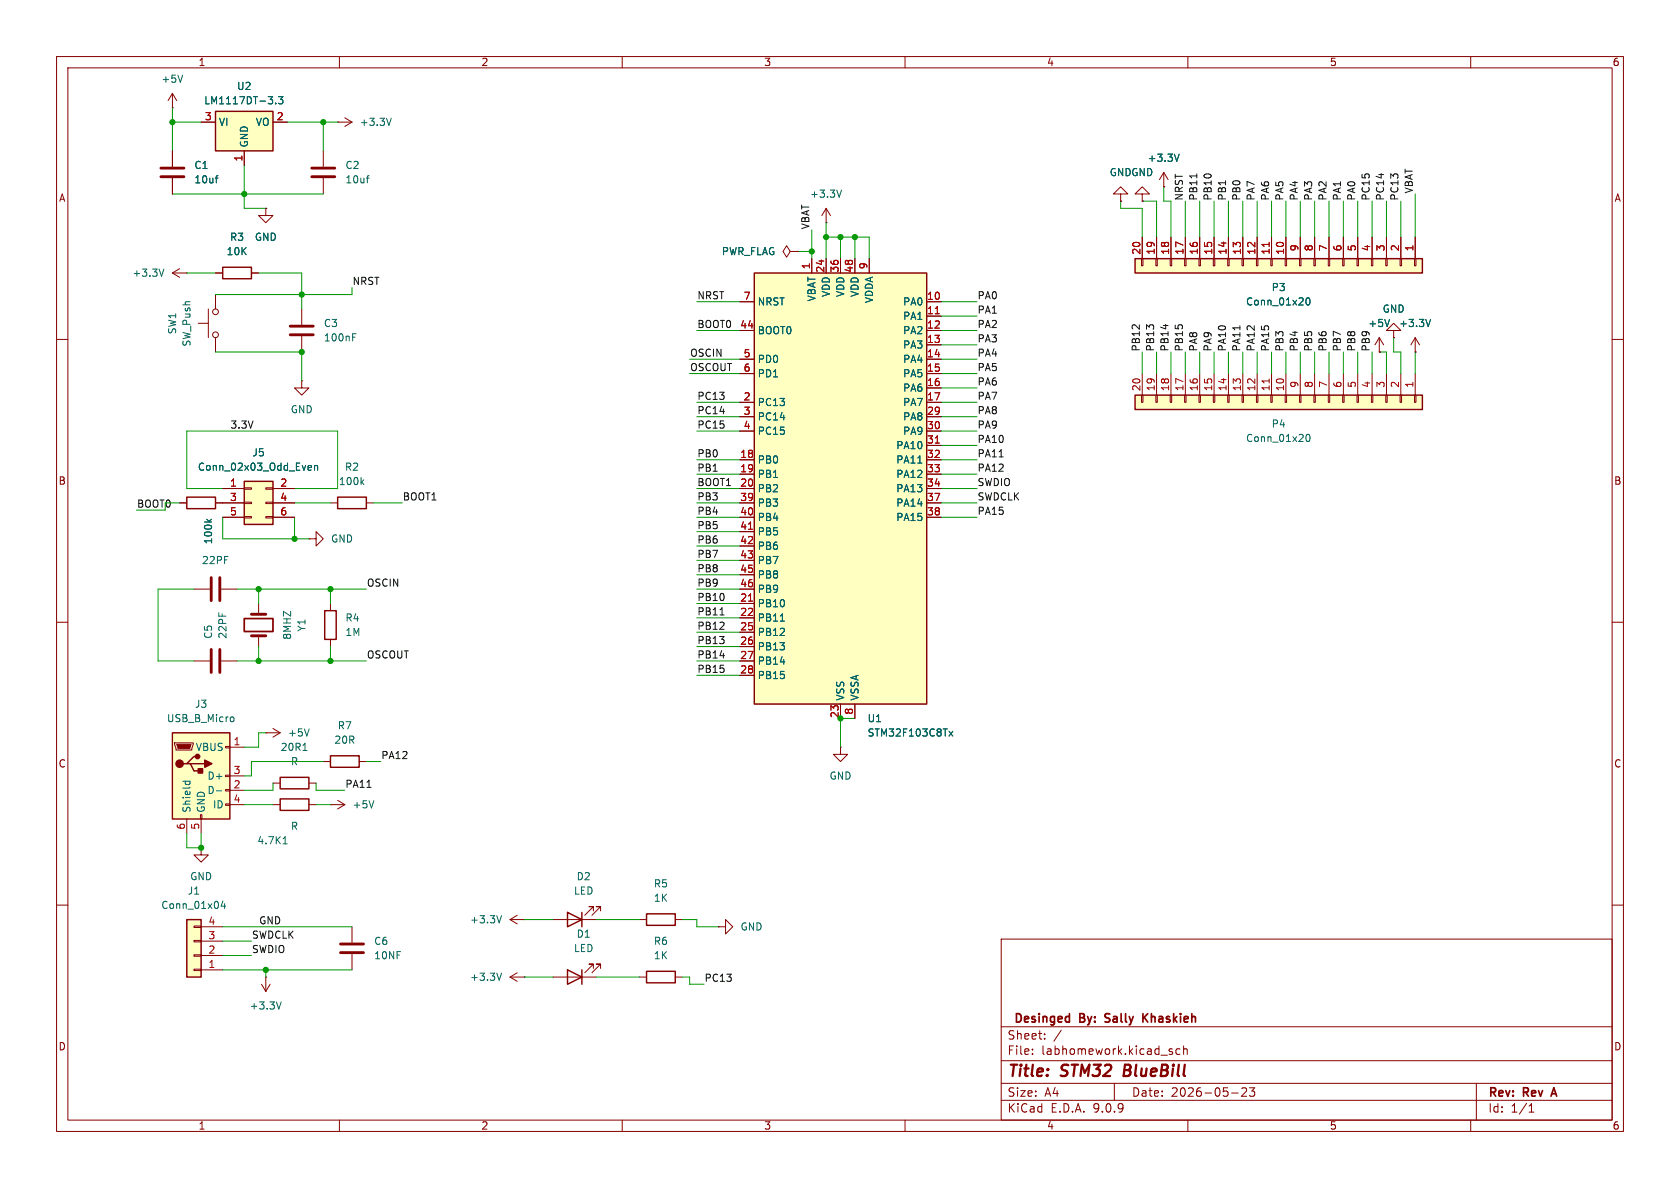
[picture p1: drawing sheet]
<svg xmlns="http://www.w3.org/2000/svg" width="297mm" height="210mm" viewBox="0 0 297 210" stroke-linecap="round" stroke-linejoin="round" font-family="sans-serif">
<g fill="none" stroke="#840000" stroke-width=".18">
<path d="M10 10h277v190h-277zM12 12h273v186h-273zM30.5 19.1h.1M30.5 16.5l-.8 1.3M30.5 16.5l.7 1.3M30.5 16.5v2.6M60 10v2M110 10v2M160 10v2M210 10v2M260 10v2M10 60h2"/>
<path d="M285 60h2M10 110h2M285 110h2M10 160h2M97.8 172.7h7.6M104.9 171.2v-.8h-.8h.8l-1.5 1.6M106.2 171.2v-.8h-.8h.8l-1.6 1.6M113 162.6h1.3M119.4 162.6h1.2M177 166h108v32h-108zM285 160h2M60 198v2"/>
<path d="M110 198v2M160 198v2M177 194.5h108M177 191.5h108M177 187.5h108M177 181.5h108M182.5 186.3v.1M182.5 185.5v.1M184.7 183.6v.1M184.7 182.8v.1M187.6 182.1l-1.3 2M197 191.5v3"/>
<path d="M206.9 185.9l.3 .1 .1 .2-.2 .2h-.3M206.9 185.4l.3 .1M208.6 185.5l-.4-.1-.3 .3v.4l.1 .2h.6M209.2 185.5l.3-.1 .3 .1 .1 .9M209.2 184.9v1.5M210 198v2M217.7 193.2h1.2M219.5 192.4l.6-.1 .2 .1 .1 .3-.9 1.1h.9M220.9 192.3h.9l-.5 .6 .4 .1v.7l-.2 .1h-.4l-.2-.1M260 198v2M261 191.5v6.5M270.3 196.6h.9"/>
<path d="M270.3 195.5l.4-.4v1.5"/>
</g>
<path d="M190.9 179.9h.5M191.4 179.2h-.5v1.5h.6M195.4 179.8l.7 .2M196.2 179.3l-.6-.1-.2 .1M202.3 179.8l.6 .9M202.9 179.2l-.8 .8M195.3 180.6h.8M274.3 193.4h.8M274.7 192.3l-.5 1.5" fill="none" stroke="#840000" stroke-width=".3"/>
<path d="M198.9 188.2l-.3 2h.8" fill="none" stroke="#840000" stroke-width=".4"/>
<path d="M32.3 13.3l-.4 1.2" fill="none" stroke="#006464" stroke-width=".18"/>
<path d="M100.3 171.5l2.6 1.2-2.6 1.3zM102.9 171.5v2.5M114.3 161.5h5.1v2.1h-5.1z" fill="none" stroke="#840000" stroke-width=".25"/>
<path d="M38.1 19.7h10.2v7h-10.2z" fill="#ffffc2"/>
<path d="M38.1 19.7h10.2v7h-10.2z" fill="none" stroke="#840000" stroke-width=".25"/>
<path d="M35.6 21.6h2.5M43.2 26.7v2.5M48.3 21.6h2.5" fill="none" stroke="#840000" stroke-width=".18"/>
<path d="M48.7 18.2v.2M49.2 17.1h.8l-.4 .5 .4 .1v.5l-.2 .2-.6-.2" fill="none" stroke="#006464" stroke-width=".18"/>
<path d="M30.5 129.5h10.1v15.3h-10.1z" fill="#ffffc2"/>
<path d="M30.5 129.5h10.1v15.3h-10.1zM33 135h.7l.6 1.3h1.3M33.7 135h2.5M34.9 133.7h-.6l-1.3 1.3h-.6" fill="none" stroke="#840000" stroke-width=".25"/>
<g fill="none" stroke="#840000" stroke-width=".18">
<path d="M45.7 106.7v1.9M45.7 112.4v1.9M30.9 131.3h3.3v.3l-.3 1h-2.8zM39.9 132h.7v.2h-.7zM39.9 137h.7v.3h-.7zM39.9 139.6h.7v.2h-.7zM40.6 132.1h2.6M40.6 137.2h2.6M40.6 139.7h2.6M33 144.8v2.5M35.4 144h.3v.8h-.3zM35.6 144.8v2.5"/>
<path d="M39.9 142.1h.7v.3h-.7zM40.6 142.2h2.6"/>
</g>
<path d="M31.2 131.6h2.6l-.3 .7h-2z" fill="#840000" stroke="#840000" stroke-width=".18"/>
<g fill="#840000" stroke="#840000" stroke-width=".25">
<path d="M35.1 135.9h.7v.8h-.7z"/>
<path d="M36.2 134.4l1.3 .6-1.3 .6z"/>
<circle cx="31.7" cy="135" r=".63"/>
<circle cx="34.9" cy="133.7" r=".38"/>
</g>
<path d="M32.3 138.1h1.3M32.8 138.1v.4M33.5 138.1l.1 .4M38.3 139.8h.9M40.9 126.7l.3 .1 .2 .2-.1 .5-.4 .1" fill="none" stroke="#006464" stroke-width=".18"/>
<path d="M44.4 112.4h2.6M44.4 108.6h2.6" fill="none" stroke="#840000" stroke-width=".51"/>
<path d="M43.2 109.3h5.1v2.3h-5.1z" fill="none" stroke="#840000" stroke-width=".3"/>
<path d="M133.3 48.3h30.5v76.2h-30.5z" fill="#ffffc2"/>
<path d="M133.3 48.3h30.5v76.2h-30.5zM33 87.9h5.1v2h-5.1zM59.7 87.9h5.1v2h-5.1zM49.5 137.4h5.1v2h-5.1zM49.5 141.2h5.1v2.1h-5.1zM100.3 161.3l2.6 1.3-2.6 1.2zM102.9 161.3v2.5" fill="none" stroke="#840000" stroke-width=".25"/>
<g fill="none" stroke="#840000" stroke-width=".18">
<path d="M30.5 26.7v2.8M30.5 31.5v2.8M57.1 26.7v2.8M57.1 31.5v2.8M59.7 21.6h.1M59.7 21.6h2.5M61 20.8l1.2 .8M62.2 21.6l-1.2 .8M201.9 34.3h1.3l-1.3-1.3-1.2 1.3h1.2v1.3M201.9 35.6h.1M53.3 54.6v2.8M53.3 59.4v2.8"/>
<path d="M130.8 53.3h2.5M130.8 58.4h2.5M139.7 44.5l-.6-1.1-.7 1.1 .7 1 .6-1h1.3M141 44.5h.1M143.5 45.7v2.6M146 45.7v2.6M148.6 45.7v2.6M151.1 45.7v2.6M153.7 45.7v2.6M163.8 53.3h2.6M163.8 58.4h2.6M163.8 55.9h2.6"/>
<path d="M53.3 67.3v1.3h1.3l-1.3 1.3-1.2-1.3h1.2M53.3 67.3h.1M130.8 63.5h2.5M130.8 66h2.5M130.8 71.1h2.5M130.8 73.7h2.5M130.8 76.2h2.5M163.8 63.5h2.6M163.8 66h2.6M163.8 71.1h2.6M163.8 73.7h2.6M163.8 76.2h2.6"/>
<path d="M163.8 61h2.6M163.8 68.6h2.6M163.8 78.7h2.6M31.7 88.9h1.3M38.1 88.9h1.3M58.4 88.9h1.3M64.8 88.9h1.2M130.8 81.3h2.5M130.8 83.8h2.5M130.8 86.4h2.5M130.8 88.9h2.5M130.8 91.4h2.5"/>
<path d="M130.8 94h2.5M130.8 96.5h2.5M130.8 99.1h2.5M163.8 81.3h2.6M163.8 83.8h2.6M163.8 86.4h2.6M163.8 88.9h2.6M163.8 91.4h2.6M130.8 101.6h2.5M130.8 104.1h2.5M130.8 106.7h2.5M130.8 109.2h2.5"/>
<path d="M130.8 111.8h2.5M130.8 114.3h2.5M130.8 116.8h2.5M130.8 119.4h2.5M47 129.5h.1M47 129.5h2.5M48.3 128.8l1.2 .7M48.3 138.4h1.2M49.5 129.5l-1.2 .8M54.6 138.4h1.3M148.6 132.1v1.3h1.3l-1.3 1.2-1.3-1.2h1.3M148.6 132.1h.1"/>
<path d="M148.6 124.5v2.5M151.1 124.5v2.5M35.6 149.9v1.2h1.2l-1.2 1.3-1.3-1.3h1.3M35.6 149.9h.1M48.3 142.2h1.2M54.6 142.2h1.3M58.4 142.2h.1M58.4 142.2h2.6M59.7 141.5l1.3 .7M61 142.2l-1.3 .8M46.2 174l.8 1.3M47 172.7h.1"/>
<path d="M47 172.7v2.6M47.8 174l-.8 1.3M62.2 163.8v2.8M62.2 168.7v2.8M90.2 172.7l1.2 .8M90.2 172.7h2.5M91.4 172l-1.2 .7M92.7 172.7h.1M97.8 162.6h7.6M104.9 161v-.7h-.8h.8l-1.5 1.5M106.2 161v-.7h-.8h.8l-1.6 1.5M127 163.8h1.3v-1.2l1.2 1.2-1.2 1.3v-1.3"/>
<path d="M127 163.8h.1"/>
</g>
<path d="M165.3 55.5h.8M165.3 78.3h.8M132.3 93.6h.7M132.3 106.3h.7" fill="none" stroke="#a90000" stroke-width=".18"/>
<g fill="none" stroke="#006464" stroke-width=".18">
<path d="M38.1 31.5h.4M38.5 31.1h-.2M64.8 31.5h.4M65.2 31.1h-.2M69.2 20.9l-.4 1.3M62.3 59.6h.5M62.3 59h.6M36.6 91.8l.4 .5M37.4 91.8l-.5 .4M64 85.2l.3 .5M64.3 84.8l-.5 .5M162.3 81.9h.7"/>
<path d="M137.9 109.8h.8M53.6 132.7h.7M54.7 128.8l-.5 1.3M167.8 129.3l.6 .8M168.4 129.3l-.6 .8M50 149.2h.8M50.3 148.1l.1-.2v1.3M66.1 141.5l-.4 1.3M49.7 177.1l-.4 1.3M88.7 172l-.5 1.3"/>
</g>
<path d="M28.4 29.7h4.1M28.4 31.2h4.1M55.1 29.7h4.1M55.1 31.2h4.1M51.3 57.7h4.1M51.3 59.2h4.1M60.2 166.9h4.1M60.2 168.4h4.1" fill="none" stroke="#840000" stroke-width=".51"/>
<path d="M33 162.6h2.6v10.1h-2.6z" fill="#ffffc2"/>
<path d="M58.4 133.6h5.1v2h-5.1zM33 162.6h2.6v10.1h-2.6z" fill="none" stroke="#840000" stroke-width=".25"/>
<g fill="none" stroke="#840000" stroke-width=".18">
<path d="M47 36.8v1.3h1.3l-1.3 1.3-1.3-1.3h1.3M47 36.8h.1M34.3 116.8h2.8M34.3 104.1h2.8M39.1 116.8h2.8M39.1 104.1h2.8M57.1 134.6h1.3M63.5 134.6h1.3M34.3 171.3h1.3v.3h-1.3zM34.3 168.8h1.3v.2h-1.3zM34.3 166.2h1.3v.3h-1.3zM34.3 163.7h1.3v.3h-1.3z"/>
<path d="M35.6 171.5h3.8M35.6 168.9h3.8M35.6 166.4h3.8M35.6 163.8h3.8"/>
</g>
<path d="M39.4 159.3l-.3 .9h.8M39.7 159.8v.8" fill="none" stroke="#006464" stroke-width=".18"/>
<path d="M37.3 102.1v4.1M37.3 114.8v4.1M38.9 102.1v4.1M38.9 114.8v4.1" fill="none" stroke="#840000" stroke-width=".51"/>
<path d="M43.2 85.1h5.1v7.6h-5.1z" fill="#ffffc2"/>
<path d="M39.4 47.2h5v2.1h-5zM43.2 85.1h5.1v7.6h-5.1zM57.4 108h2v5h-2zM114.3 171.7h5.1v2h-5.1z" fill="none" stroke="#840000" stroke-width=".25"/>
<g fill="none" stroke="#840000" stroke-width=".18">
<path d="M146 39.4h.1M146 36.8l-.7 1.3M146 36.8l.8 1.3M146 36.8v2.6M30.5 48.3h2.5M30.5 48.3l1.2 .7M31.7 47.5l-1.2 .8M33 48.3h.1M35.1 57.2h1.7M36.8 54.6v5.1M38.1 52.1v2.5M38.1 59.7v2.5"/>
<path d="M38.1 48.3h1.3M44.4 48.3h1.3M39.4 86.4h3.8M39.4 88.9h3.8M39.4 91.4h3.8M43.2 86.2h1.2v.3h-1.2zM43.2 88.8h1.2v.2h-1.2zM43.2 91.3h1.2v.3h-1.2zM47 86.2h1.3v.3h-1.3zM47 88.8h1.3v.2h-1.3zM47 91.3h1.3v.3h-1.3zM48.3 86.4h3.8"/>
<path d="M48.3 88.9h3.8M48.3 91.4h3.8M54.6 95.3h1.3v-1.3l1.2 1.3-1.2 1.2v-1.2M54.6 95.3h.1M58.4 106.7v1.3M58.4 113v1.3M90.2 162.6l1.2 .7M90.2 162.6h2.5M91.4 161.8l-1.2 .8M92.7 162.6h.1M113 172.7h1.3M119.4 172.7h1.2"/>
<circle cx="38.1" cy="59.2" r=".51"/>
<circle cx="38.1" cy="55.1" r=".51"/>
</g>
<path d="M148.8 33.6l-.5 1.3M29 47.6l-.4 1.2M54.6 82.3h.4l.1 .3-.6 .1M55 83.1h-.4M55.6 82.4l.2-.1h.3l.1 .8M55.6 82.3v.8M88.7 161.9l-.5 1.2" fill="none" stroke="#006464" stroke-width=".18"/>
<path d="M200.7 45.7h50.8v2.6h-50.8z" fill="#ffffc2"/>
<path d="M200.7 45.7h50.8v2.6h-50.8z" fill="none" stroke="#840000" stroke-width=".25"/>
<g fill="none" stroke="#840000" stroke-width=".18">
<path d="M198.1 34.3h1.3l-1.3-1.3-1.3 1.3h1.3v1.3M198.1 35.6h.1M205.7 33h.1M205.7 30.5l-.7 1.3M205.7 30.5l.8 1.3M205.7 30.5v2.5M201.8 45.7h.3v1.3h-.3zM201.9 41.9v3.8M204.3 45.7h.3v1.3h-.3zM204.5 41.9v3.8M206.9 45.7h.2v1.3h-.2zM207 41.9v3.8"/>
<path d="M209.4 45.7h.3v1.3h-.3zM209.5 41.9v3.8M212 45.7h.2v1.3h-.2zM212.1 41.9v3.8M214.5 45.7h.3v1.3h-.3zM214.6 41.9v3.8M217 45.7h.3v1.3h-.3zM217.2 41.9v3.8M219.6 45.7h.2v1.3h-.2zM219.7 41.9v3.8M222.1 45.7h.3v1.3h-.3zM222.2 41.9v3.8"/>
<path d="M224.7 45.7h.2v1.3h-.2zM224.8 41.9v3.8M227.2 45.7h.3v1.3h-.3zM227.3 41.9v3.8M229.7 45.7h.3v1.3h-.3zM229.9 41.9v3.8M232.3 45.7h.2v1.3h-.2zM232.4 41.9v3.8M234.8 45.7h.3v1.3h-.3zM234.9 41.9v3.8M237.4 45.7h.2v1.3h-.2zM237.5 41.9v3.8"/>
<path d="M239.9 45.7h.3v1.3h-.3zM240 41.9v3.8M242.4 45.7h.3v1.3h-.3zM242.6 41.9v3.8M243.8 59.7l-.7 1.3M243.8 59.7l.8 1.3M243.8 59.7v2.5M245 45.7h.2v1.3h-.2zM245.1 41.9v3.8M246.4 58.4h1.2l-1.2-1.2-1.3 1.2h1.3v1.3M246.4 59.7h.1M247.5 45.7h.3v1.3h-.3z"/>
<path d="M247.6 41.9v3.8M250.1 45.7h.2v1.3h-.2zM250.2 41.9v3.8M250.2 59.7v2.5M250.2 59.7l-.8 1.3M250.2 59.7l.8 1.3M243.8 62.2h.1M250.2 62.2h.1"/>
</g>
<path d="M224.4 42.8v.8" fill="none" stroke="#a90000" stroke-width=".18"/>
<path d="M208.5 27.2l-.5 1.3M231 52.8l.2-.2a.68 .68 0 0 1 .4 .7 .68 .68 0 0 1-.4 .6l-.2-.1-.1-.4zM245.7 56.5l-.5 1.2M252.9 56.5l-.4 1.2" fill="none" stroke="#006464" stroke-width=".18"/>
<path d="M200.7 69.9h50.8v2.5h-50.8z" fill="#ffffc2"/>
<path d="M200.7 69.9h50.8v2.5h-50.8z" fill="none" stroke="#840000" stroke-width=".25"/>
<g fill="none" stroke="#840000" stroke-width=".18">
<path d="M30.5 26.7v2.8M30.5 31.5v2.8M35.6 21.6h2.5M43.2 26.7v2.5M47 36.8h.1M48.3 21.6h2.5M198.1 35.6h.1M201.9 35.6h.1M205.7 33h.1M38.1 48.3h1.3M44.4 48.3h1.3M130.8 53.3h2.5"/>
<path d="M130.8 58.4h2.5M141 44.5h.1M143.5 45.7v2.6M146 45.7v2.6M148.6 45.7v2.6M151.1 45.7v2.6M153.7 45.7v2.6M163.8 53.3h2.6M163.8 58.4h2.6M163.8 55.9h2.6M201.9 41.9v3.8M204.5 41.9v3.8"/>
<path d="M207 41.9v3.8M209.5 41.9v3.8M212.1 41.9v3.8M214.6 41.9v3.8M217.2 41.9v3.8M219.7 41.9v3.8M222.2 41.9v3.8M224.8 41.9v3.8M227.3 41.9v3.8M229.9 41.9v3.8M232.4 41.9v3.8M234.9 41.9v3.8"/>
<path d="M237.5 41.9v3.8M240 41.9v3.8M242.6 41.9v3.8M245.1 41.9v3.8M246.4 59.7h.1M247.6 41.9v3.8M250.2 41.9v3.8M130.8 63.5h2.5M130.8 66h2.5M130.8 71.1h2.5M130.8 73.7h2.5M130.8 76.2h2.5"/>
<path d="M163.8 63.5h2.6M163.8 66h2.6M163.8 71.1h2.6M163.8 73.7h2.6M163.8 76.2h2.6M163.8 61h2.6M163.8 68.6h2.6M163.8 78.7h2.6M201.8 69.9h.3v1.2h-.3zM201.9 66v3.9M204.3 69.9h.3v1.2h-.3zM204.5 66v3.9"/>
<path d="M206.9 69.9h.2v1.2h-.2zM207 66v3.9M209.4 69.9h.3v1.2h-.3zM209.5 66v3.9M212 69.9h.2v1.2h-.2zM212.1 66v3.9M214.5 69.9h.3v1.2h-.3zM214.6 66v3.9M217 69.9h.3v1.2h-.3zM217.2 66v3.9M219.6 69.9h.2v1.2h-.2zM219.7 66v3.9"/>
<path d="M222.1 69.9h.3v1.2h-.3zM222.2 66v3.9M224.7 69.9h.2v1.2h-.2zM224.8 66v3.9M227.2 69.9h.3v1.2h-.3zM227.3 66v3.9M229.7 69.9h.3v1.2h-.3zM229.9 66v3.9M232.3 69.9h.2v1.2h-.2zM232.4 66v3.9M234.8 69.9h.3v1.2h-.3zM234.9 66v3.9"/>
<path d="M237.4 69.9h.2v1.2h-.2zM237.5 66v3.9M239.9 69.9h.3v1.2h-.3zM240 66v3.9M242.4 69.9h.3v1.2h-.3zM242.6 66v3.9M243.8 62.2h.1M245 69.9h.2v1.2h-.2zM245.1 66v3.9M247.5 69.9h.3v1.2h-.3zM247.6 66v3.9M250.1 69.9h.2v1.2h-.2z"/>
<path d="M250.2 62.2h.1M250.2 66v3.9M31.7 88.9h1.3M38.1 88.9h5.1M39.4 86.4h3.8M39.4 91.4h3.8M48.3 86.4h3.8M48.3 88.9h3.8M48.3 91.4h3.8M130.8 81.3h2.5M130.8 83.8h2.5M130.8 86.4h2.5"/>
<path d="M130.8 88.9h2.5M130.8 91.4h2.5M130.8 94h2.5M130.8 96.5h2.5M130.8 99.1h2.5M163.8 81.3h2.6M163.8 83.8h2.6M163.8 86.4h2.6M163.8 88.9h2.6M163.8 91.4h2.6M130.8 101.6h2.5M130.8 104.1h2.5"/>
<path d="M130.8 106.7h2.5M130.8 109.2h2.5M130.8 111.8h2.5M130.8 114.3h2.5M130.8 116.8h2.5M130.8 119.4h2.5M148.6 124.5v2.5M151.1 124.5v2.5"/>
</g>
<path d="M165.3 55.5h.8M224.4 42.8v.8M165.3 78.3h.8M224.4 67v.7M132.3 93.6h.7M132.3 106.3h.7" fill="none" stroke="#a90000" stroke-width=".18"/>
<g fill="none" stroke="#006464" stroke-width=".18">
<path d="M48.7 18.2v.2M49.2 17.1h.8l-.4 .5 .4 .1v.5l-.2 .2-.6-.2M38.1 31.5h.4M38.5 31.1h-.2M208.5 27.2l-.5 1.3M231 52.8l.2-.2a.68 .68 0 0 1 .4 .7 .68 .68 0 0 1-.4 .6l-.2-.1-.1-.4zM245.7 56.5l-.5 1.2M252.9 56.5l-.4 1.2M231 76.9l.2-.1a.68 .68 0 0 1 .4 .6 .68 .68 0 0 1-.4 .6l-.2-.1-.1-.3zM36.6 91.8l.4 .5M37.4 91.8l-.5 .4M54.6 82.3h.4l.1 .3-.6 .1"/>
<path d="M55 83.1h-.4M55.6 82.4l.2-.1h.3l.1 .8M55.6 82.3v.8M162.3 81.9h.7M137.9 109.8h.8M167.8 129.3l.6 .8M168.4 129.3l-.6 .8"/>
</g>
<path d="M211.6 30.7v.8M219.2 57.6v.7M176.6 80.8h.8M127.3 108.7h.7M64.9 139.2h.7" fill="none" stroke="#0f0f0f" stroke-width=".18"/>
<g fill="none" stroke="#009600" stroke-width=".18">
<path d="M30.5 19.1v7.6M30.5 34.3h26.6M30.5 21.6h5.1M43.2 29.2v7.6h3.8M50.8 21.6h8.9M57.1 21.6v5.1M146 39.4v6.3M198.1 35.6v1.2h3.8v5.1M201.9 35.6h2.6v6.3M205.7 33v2.6h1.3v6.3M209.5 35.6v6.3M212.1 35.6v6.3"/>
<path d="M214.6 35.6v6.3M217.2 35.6v6.3M219.7 35.6v6.3M222.2 35.6v6.3M224.8 35.6v6.3M227.3 35.6v6.3M229.9 35.6v6.3M232.4 35.6v6.3M234.9 35.6v6.3M237.5 35.6v6.3M240 35.6v6.3M242.6 35.6v6.3"/>
<path d="M245.1 35.6v6.3M247.6 35.6v6.3M250.2 34.3v7.6M33 48.3h5.1M45.7 48.3h7.6v6.3M62.2 50.8v1.3h-24.1M123.2 58.4h7.6M123.2 53.3h7.6M141 44.5h2.5M143.5 40.6v5.1M146 41.9h7.7v3.8M148.6 41.9v3.8"/>
<path d="M151.1 41.9v3.8M166.4 58.4h6.3M166.4 53.3h6.3M166.4 55.9h6.3M246.4 59.7v2.5h1.2v3.8M38.1 62.2h15.2v5.1M121.9 63.5h8.9M121.9 66h8.9M123.2 71.1h7.6M123.2 73.7h7.6M123.2 76.2h7.6M166.4 71.1h6.3"/>
<path d="M166.4 73.7h6.3M166.4 63.5h6.3M166.4 66h6.3M166.4 76.2h6.3M166.4 68.6h6.3M166.4 61h6.3M166.4 78.7h6.3M201.9 62.2v3.8M204.5 62.2v3.8M207 62.2v3.8M209.5 62.2v3.8M212.1 62.2v3.8"/>
<path d="M214.6 62.2v3.8M217.2 62.2v3.8M219.7 62.2v3.8M222.2 62.2v3.8M224.8 62.2v3.8M227.3 62.2v3.8M229.9 62.2v3.8M232.4 62.2v3.8M234.9 62.2v3.8M237.5 62.2v3.8M240 62.2v3.8M242.6 62.2v3.8"/>
<path d="M243.8 62.2h1.3v3.8M250.2 62.2v3.8M24.1 90.2h5.1M29.2 88.9h2.5M39.4 86.4h-6.4v-10.2h26.7v10.2h-7.6M39.4 91.4v3.9h15.2M52.1 88.9h6.3M52.1 91.4v3.9M66 88.9h5.1M123.2 86.4h7.6M123.2 88.9h7.6M123.2 94h7.6"/>
<path d="M123.2 91.4h7.6M123.2 96.5h7.6M123.2 99.1h7.6M123.2 81.3h7.6M123.2 83.8h7.6M166.4 86.4h6.3M166.4 88.9h6.3M166.4 91.4h6.3M166.4 81.3h6.3M166.4 83.8h6.3M34.3 104.1h-6.4v12.7h6.4M41.9 104.1h22.9"/>
<path d="M41.9 116.8h22.9M45.7 104.1v2.6M45.7 114.3v2.5M58.4 104.1v2.6M58.4 114.3v2.5M123.2 111.8h7.6M123.2 104.1h7.6M123.2 114.3h7.6M123.2 116.8h7.6M123.2 119.4h7.6M123.2 106.7h7.6M123.2 109.2h7.6"/>
<path d="M123.2 101.6h7.6M47 129.5h-1.3v2.6h-2.5M48.3 138.4v1.3h-5.1M55.9 138.4v1.3h5.1M57.1 134.6h-12.7v2.6h-1.2M64.8 134.6h2.5M151.1 127h-2.5v5.1M33 147.3v2.6h2.6v-2.6M43.2 142.2h5.1M55.9 142.2h2.5M39.4 171.5h22.8M39.4 163.8h22.8"/>
<path d="M39.4 168.9h5M39.4 166.4h5M47 171.5v1.2M92.7 172.7h5.1M92.7 162.6h5.1M105.4 172.7h7.6M105.4 162.6h7.6M120.6 162.6h2.6v1.2h3.8M120.6 172.7h1.3v1.3h2.6"/>
</g>
<g fill="#009600" stroke="#009600" stroke-width=".18">
<circle cx="148.6" cy="127" r=".46"/>
<circle cx="43.2" cy="34.3" r=".46"/>
<circle cx="30.5" cy="21.6" r=".46"/>
<circle cx="57.1" cy="21.6" r=".46"/>
<circle cx="53.3" cy="52.1" r=".46"/>
<circle cx="53.3" cy="62.2" r=".46"/>
<circle cx="45.7" cy="104.1" r=".46"/>
<circle cx="45.7" cy="116.8" r=".46"/>
<circle cx="58.4" cy="104.1" r=".46"/>
<circle cx="58.4" cy="116.8" r=".46"/>
<circle cx="52.1" cy="95.3" r=".46"/>
<circle cx="47" cy="171.5" r=".46"/>
<circle cx="35.6" cy="149.9" r=".46"/>
<circle cx="143.5" cy="44.5" r=".46"/>
<circle cx="151.1" cy="41.9" r=".46"/>
<circle cx="146" cy="41.9" r=".46"/>
<circle cx="148.6" cy="41.9" r=".46"/>
</g>
<g font-size="2.8" fill="#840000">
<text x="178" y="190.9">Title:</text>
<text x="187.7" y="190.9">STM32</text>
<text x="199.5" y="190.9">BlueBill</text>
</g>
<g font-size="2.1" fill="#840000">
<text x="178" y="184">Sheet:</text>
<text x="179.7" y="181.2">Desinged</text>
<text x="191.6" y="181.2">By:</text>
<text x="196.7" y="181.2">Sally</text>
<text x="203.9" y="181.2">Khaskieh</text>
<text x="178" y="186.7">File:</text>
<text x="184.1" y="186.7">labhomework.kicad_sch</text>
<text x="178" y="196.9">KiCad</text>
<text x="178" y="194.1">Size:</text>
<text x="184.7" y="194.1">A4</text>
<text x="185.7" y="196.9">E.D.A.</text>
<text x="193.3" y="196.9">9.0.9</text>
<text x="200" y="194.1">Date:</text>
<text x="207" y="194.1">2026-05-23</text>
<text x="263" y="194.3">Rev:</text>
<text x="263" y="196.9">Id:</text>
<text x="267.1" y="196.9">1/1</text>
<text x="269.4" y="194.3">Rev</text>
<text x="275.1" y="194.3">A</text>
</g>
<g font-size="1.8" fill="#840000">
<text x="35" y="11.9">1</text>
<text x="85" y="11.9">2</text>
<text x="135" y="11.9">3</text>
<text x="185" y="11.9">4</text>
<text x="235" y="11.9">5</text>
<text x="285" y="11.9">6</text>
<text x="10.3" y="35.9">A</text>
<text x="285.3" y="35.9">A</text>
<text x="10.3" y="85.9">B</text>
<text x="285.3" y="85.9">B</text>
<text x="10.3" y="135.9">C</text>
<text x="285.3" y="135.9">C</text>
<text x="10.3" y="185.9">D</text>
<text x="285.3" y="185.9">D</text>
<text x="35" y="199.9">1</text>
<text x="85" y="199.9">2</text>
<text x="135" y="199.9">3</text>
<text x="185" y="199.9">4</text>
<text x="235" y="199.9">5</text>
<text x="285" y="199.9">6</text>
</g>
<g font-size="1.8" fill="#006464">
<text x="28.4" y="14.8">+5V</text>
<text x="41.8" y="16.1">U2</text>
<text x="36" y="18.6">LM1117DT-3.3</text>
<text x="38.6" y="22.5">VI</text>
<text x="45.1" y="22.5">VO</text>
<text x="63.5" y="22.5">+3.3V</text>
<text x="44" y="26.2" transform="rotate(-90 44 26.2)">GND</text>
<text x="202.8" y="28.8">+3.3V</text>
<text x="34.3" y="30.1">C1</text>
<text x="34.3" y="32.6">10uf</text>
<text x="61" y="30.1">C2</text>
<text x="61" y="32.6">10uf</text>
<text x="143.1" y="35.2">+3.3V</text>
<text x="196.1" y="31.3">GNDGND</text>
<text x="40" y="45.3">10K</text>
<text x="40.6" y="42.8">R3</text>
<text x="45" y="42.8">GND</text>
<text x="127.5" y="45.3">PWR_FLAG</text>
<text x="23.3" y="49.1">+3.3V</text>
<text x="144.4" y="53.4" transform="rotate(-90 144.4 53.4)">VBAT</text>
<text x="146.9" y="52.6" transform="rotate(-90 146.9 52.6)">VDD</text>
<text x="149.5" y="52.6" transform="rotate(-90 149.5 52.6)">VDD</text>
<text x="152" y="52.6" transform="rotate(-90 152 52.6)">VDD</text>
<text x="154.5" y="53.7" transform="rotate(-90 154.5 53.7)">VDDA</text>
<text x="224.7" y="51.7">P3</text>
<text x="31.3" y="59.2" transform="rotate(-90 31.3 59.2)">SW1</text>
<text x="57.2" y="58">C3</text>
<text x="133.9" y="54.2">NRST</text>
<text x="133.9" y="59.3">BOOT0</text>
<text x="159.6" y="54.2">PA0</text>
<text x="159.6" y="56.7">PA1</text>
<text x="159.6" y="59.3">PA2</text>
<text x="220.2" y="54.2">Conn_01x20</text>
<text x="241.8" y="58">+5V</text>
<text x="244.3" y="55.5">GND</text>
<text x="247.2" y="58">+3.3V</text>
<text x="33.9" y="61.4" transform="rotate(-90 33.9 61.4)">SW_Push</text>
<text x="57.2" y="60.6">100nF</text>
<text x="133.9" y="64.4">PD0</text>
<text x="159.6" y="61.8">PA3</text>
<text x="159.6" y="64.4">PA4</text>
<text x="133.9" y="66.9">PD1</text>
<text x="133.9" y="72">PC13</text>
<text x="159.6" y="66.9">PA5</text>
<text x="159.6" y="69.4">PA6</text>
<text x="159.6" y="72">PA7</text>
<text x="51.3" y="73.3">GND</text>
<text x="133.9" y="74.5">PC14</text>
<text x="133.9" y="77.1">PC15</text>
<text x="159.6" y="74.5">PA8</text>
<text x="159.6" y="77.1">PA9</text>
<text x="224.7" y="75.8">P4</text>
<text x="34.9" y="83.4">Conn_02x03_Odd_Even</text>
<text x="44.5" y="80.9">J5</text>
<text x="60.9" y="83.4">R2</text>
<text x="133.9" y="82.1">PB0</text>
<text x="158.3" y="79.6">PA10</text>
<text x="158.3" y="82.1">PA11</text>
<text x="220.2" y="78.3">Conn_01x20</text>
<text x="59.8" y="86">100k</text>
<text x="133.9" y="84.7">PB1</text>
<text x="133.9" y="87.2">PB2</text>
<text x="133.9" y="89.8">PB3</text>
<text x="158.3" y="84.7">PA12</text>
<text x="158.3" y="87.2">PA13</text>
<text x="158.3" y="89.8">PA14</text>
<text x="133.9" y="92.3">PB4</text>
<text x="133.9" y="94.8">PB5</text>
<text x="158.3" y="92.3">PA15</text>
<text x="35.6" y="99.9">22PF</text>
<text x="37.7" y="96.3" transform="rotate(-90 37.7 96.3)">100k</text>
<text x="58.4" y="96.1">GND</text>
<text x="133.9" y="97.4">PB6</text>
<text x="133.9" y="99.9">PB7</text>
<text x="133.9" y="102.5">PB8</text>
<text x="133.9" y="105">PB9</text>
<text x="133.9" y="107.5">PB10</text>
<text x="37.7" y="113" transform="rotate(-90 37.7 113)">C5</text>
<text x="40.2" y="113" transform="rotate(-90 40.2 113)">22PF</text>
<text x="51.7" y="113.2" transform="rotate(-90 51.7 113.2)">8MHZ</text>
<text x="54.2" y="111.7" transform="rotate(-90 54.2 111.7)">Y1</text>
<text x="61" y="110.1">R4</text>
<text x="61" y="112.6">1M</text>
<text x="133.9" y="110.1">PB11</text>
<text x="133.9" y="112.6">PB12</text>
<text x="133.9" y="115.2">PB13</text>
<text x="133.9" y="117.7">PB14</text>
<text x="34.4" y="125.3">J3</text>
<text x="133.9" y="120.2">PB15</text>
<text x="149.5" y="124" transform="rotate(-90 149.5 124)">VSS</text>
<text x="152" y="124" transform="rotate(-90 152 124)">VSSA</text>
<text x="29.4" y="127.9">USB_B_Micro</text>
<text x="50.8" y="130.4">+5V</text>
<text x="59" y="131.7">20R</text>
<text x="59.6" y="129.1">R7</text>
<text x="153.3" y="127.9">U1</text>
<text x="153.3" y="130.4">STM32F103C8Tx</text>
<text x="34.5" y="132.9">VBUS</text>
<text x="49.5" y="132.9">20R1</text>
<text x="51.3" y="135.5">R</text>
<text x="33.9" y="143.8" transform="rotate(-90 33.9 143.8)">Shield</text>
<text x="36.4" y="143.8" transform="rotate(-90 36.4 143.8)">GND</text>
<text x="36.6" y="138">D+</text>
<text x="36.6" y="140.6">D-</text>
<text x="37.5" y="143.1">ID</text>
<text x="62.2" y="143.1">+5V</text>
<text x="146.6" y="138">GND</text>
<text x="45.4" y="149.5">4.7K1</text>
<text x="51.3" y="146.9">R</text>
<text x="33.5" y="155.8">GND</text>
<text x="101.8" y="155.8">D2</text>
<text x="28.4" y="160.9">Conn_01x04</text>
<text x="33.1" y="158.3">J1</text>
<text x="101.4" y="158.3">LED</text>
<text x="115.5" y="157.1">R5</text>
<text x="115.5" y="159.6">1K</text>
<text x="66" y="167.2">C6</text>
<text x="83" y="163.4">+3.3V</text>
<text x="101.8" y="166">D1</text>
<text x="115.5" y="167.2">R6</text>
<text x="130.8" y="164.7">GND</text>
<text x="66" y="169.8">10NF</text>
<text x="83" y="173.6">+3.3V</text>
<text x="101.4" y="168.5">LED</text>
<text x="115.5" y="169.8">1K</text>
<text x="44" y="178.7">+3.3V</text>
</g>
<g font-size="1.8" fill="#a90000">
<text x="36.1" y="21.3">3</text>
<text x="48.8" y="21.3">2</text>
<text x="42.9" y="28.6" transform="rotate(-90 42.9 28.6)">1</text>
<text x="143.3" y="47.7" transform="rotate(-90 143.3 47.7)">1</text>
<text x="153.4" y="47.7" transform="rotate(-90 153.4 47.7)">9</text>
<text x="201.7" y="45.1" transform="rotate(-90 201.7 45.1)">20</text>
<text x="204.2" y="45.1" transform="rotate(-90 204.2 45.1)">19</text>
<text x="206.8" y="45.1" transform="rotate(-90 206.8 45.1)">18</text>
<text x="209.3" y="45.1" transform="rotate(-90 209.3 45.1)">17</text>
<text x="211.8" y="45.1" transform="rotate(-90 211.8 45.1)">16</text>
<text x="214.4" y="45.1" transform="rotate(-90 214.4 45.1)">15</text>
<text x="216.9" y="45.1" transform="rotate(-90 216.9 45.1)">14</text>
<text x="219.5" y="45.1" transform="rotate(-90 219.5 45.1)">13</text>
<text x="222" y="45.1" transform="rotate(-90 222 45.1)">12</text>
<text x="224.5" y="45.1" transform="rotate(-90 224.5 45.1)">11</text>
<text x="227.1" y="45.1" transform="rotate(-90 227.1 45.1)">10</text>
<text x="229.6" y="44.5" transform="rotate(-90 229.6 44.5)">9</text>
<text x="232.2" y="44.5" transform="rotate(-90 232.2 44.5)">8</text>
<text x="234.7" y="44.5" transform="rotate(-90 234.7 44.5)">7</text>
<text x="237.2" y="44.5" transform="rotate(-90 237.2 44.5)">6</text>
<text x="239.8" y="44.5" transform="rotate(-90 239.8 44.5)">5</text>
<text x="242.3" y="44.5" transform="rotate(-90 242.3 44.5)">4</text>
<text x="244.9" y="44.5" transform="rotate(-90 244.9 44.5)">3</text>
<text x="247.4" y="44.5" transform="rotate(-90 247.4 44.5)">2</text>
<text x="249.9" y="44.5" transform="rotate(-90 249.9 44.5)">1</text>
<text x="131.4" y="53.1">7</text>
<text x="145.8" y="48.3" transform="rotate(-90 145.8 48.3)">24</text>
<text x="148.3" y="48.3" transform="rotate(-90 148.3 48.3)">36</text>
<text x="150.9" y="48.3" transform="rotate(-90 150.9 48.3)">48</text>
<text x="163.8" y="53.1">10</text>
<text x="130.8" y="58.2">44</text>
<text x="163.8" y="55.6">11</text>
<text x="163.8" y="58.2">12</text>
<text x="131.4" y="63.2">5</text>
<text x="131.4" y="65.8">6</text>
<text x="163.8" y="60.7">13</text>
<text x="163.8" y="63.2">14</text>
<text x="163.8" y="65.8">15</text>
<text x="131.4" y="70.9">2</text>
<text x="163.8" y="68.3">16</text>
<text x="163.8" y="70.9">17</text>
<text x="201.7" y="69.3" transform="rotate(-90 201.7 69.3)">20</text>
<text x="204.2" y="69.3" transform="rotate(-90 204.2 69.3)">19</text>
<text x="206.8" y="69.3" transform="rotate(-90 206.8 69.3)">18</text>
<text x="209.3" y="69.3" transform="rotate(-90 209.3 69.3)">17</text>
<text x="211.8" y="69.3" transform="rotate(-90 211.8 69.3)">16</text>
<text x="214.4" y="69.3" transform="rotate(-90 214.4 69.3)">15</text>
<text x="216.9" y="69.3" transform="rotate(-90 216.9 69.3)">14</text>
<text x="219.5" y="69.3" transform="rotate(-90 219.5 69.3)">13</text>
<text x="222" y="69.3" transform="rotate(-90 222 69.3)">12</text>
<text x="224.5" y="69.3" transform="rotate(-90 224.5 69.3)">11</text>
<text x="227.1" y="69.3" transform="rotate(-90 227.1 69.3)">10</text>
<text x="229.6" y="68.7" transform="rotate(-90 229.6 68.7)">9</text>
<text x="232.2" y="68.7" transform="rotate(-90 232.2 68.7)">8</text>
<text x="234.7" y="68.7" transform="rotate(-90 234.7 68.7)">7</text>
<text x="237.2" y="68.7" transform="rotate(-90 237.2 68.7)">6</text>
<text x="239.8" y="68.7" transform="rotate(-90 239.8 68.7)">5</text>
<text x="242.3" y="68.7" transform="rotate(-90 242.3 68.7)">4</text>
<text x="244.9" y="68.7" transform="rotate(-90 244.9 68.7)">3</text>
<text x="247.4" y="68.7" transform="rotate(-90 247.4 68.7)">2</text>
<text x="249.9" y="68.7" transform="rotate(-90 249.9 68.7)">1</text>
<text x="131.4" y="73.4">3</text>
<text x="131.4" y="75.9">4</text>
<text x="163.8" y="73.4">29</text>
<text x="163.8" y="75.9">30</text>
<text x="130.8" y="81">18</text>
<text x="130.8" y="83.6">19</text>
<text x="163.8" y="78.5">31</text>
<text x="163.8" y="81">32</text>
<text x="163.8" y="83.6">33</text>
<text x="40.6" y="86.1">1</text>
<text x="40.6" y="88.6">3</text>
<text x="49.5" y="86.1">2</text>
<text x="49.5" y="88.6">4</text>
<text x="130.8" y="86.1">20</text>
<text x="130.8" y="88.6">39</text>
<text x="163.8" y="86.1">34</text>
<text x="163.8" y="88.6">37</text>
<text x="40.6" y="91.2">5</text>
<text x="49.5" y="91.2">6</text>
<text x="130.8" y="91.2">40</text>
<text x="130.8" y="93.7">41</text>
<text x="163.8" y="91.2">38</text>
<text x="130.8" y="96.3">42</text>
<text x="130.8" y="98.8">43</text>
<text x="130.8" y="101.3">45</text>
<text x="130.8" y="103.9">46</text>
<text x="130.8" y="106.4">21</text>
<text x="130.8" y="109">22</text>
<text x="130.8" y="111.5">25</text>
<text x="130.8" y="114">26</text>
<text x="130.8" y="116.6">27</text>
<text x="130.8" y="119.1">28</text>
<text x="41.2" y="131.8">1</text>
<text x="148.3" y="127" transform="rotate(-90 148.3 127)">23</text>
<text x="150.9" y="126.4" transform="rotate(-90 150.9 126.4)">8</text>
<text x="41.2" y="136.9">3</text>
<text x="41.2" y="139.4">2</text>
<text x="41.2" y="142">4</text>
<text x="32.8" y="146.8" transform="rotate(-90 32.8 146.8)">6</text>
<text x="35.3" y="146.8" transform="rotate(-90 35.3 146.8)">5</text>
<text x="36.8" y="166.1">3</text>
<text x="36.8" y="163.6">4</text>
<text x="36.8" y="171.2">1</text>
<text x="36.8" y="168.7">2</text>
</g>
<g font-size="1.8" fill="#0f0f0f">
<text x="209.2" y="35.6" transform="rotate(-90 209.2 35.6)">NRST</text>
<text x="211.7" y="35.6" transform="rotate(-90 211.7 35.6)">PB11</text>
<text x="214.3" y="35.6" transform="rotate(-90 214.3 35.6)">PB10</text>
<text x="216.8" y="35.6" transform="rotate(-90 216.8 35.6)">PB1</text>
<text x="219.4" y="35.6" transform="rotate(-90 219.4 35.6)">PB0</text>
<text x="221.9" y="35.6" transform="rotate(-90 221.9 35.6)">PA7</text>
<text x="224.4" y="35.6" transform="rotate(-90 224.4 35.6)">PA6</text>
<text x="227" y="35.6" transform="rotate(-90 227 35.6)">PA5</text>
<text x="229.5" y="35.6" transform="rotate(-90 229.5 35.6)">PA4</text>
<text x="232.1" y="35.6" transform="rotate(-90 232.1 35.6)">PA3</text>
<text x="234.6" y="35.6" transform="rotate(-90 234.6 35.6)">PA2</text>
<text x="237.1" y="35.6" transform="rotate(-90 237.1 35.6)">PA1</text>
<text x="239.7" y="35.6" transform="rotate(-90 239.7 35.6)">PA0</text>
<text x="242.2" y="35.6" transform="rotate(-90 242.2 35.6)">PC15</text>
<text x="244.8" y="35.6" transform="rotate(-90 244.8 35.6)">PC14</text>
<text x="247.3" y="35.6" transform="rotate(-90 247.3 35.6)">PC13</text>
<text x="249.8" y="34.3" transform="rotate(-90 249.8 34.3)">VBAT</text>
<text x="143.2" y="40.6" transform="rotate(-90 143.2 40.6)">VBAT</text>
<text x="62.2" y="50.5">NRST</text>
<text x="123.2" y="53">NRST</text>
<text x="172.7" y="53">PA0</text>
<text x="123.2" y="58.1">BOOT0</text>
<text x="172.7" y="55.5">PA1</text>
<text x="172.7" y="58.1">PA2</text>
<text x="121.9" y="65.7">OSCOUT</text>
<text x="121.9" y="63.2">OSCIN</text>
<text x="172.7" y="63.2">PA4</text>
<text x="172.7" y="60.6">PA3</text>
<text x="172.7" y="65.7">PA5</text>
<text x="201.6" y="62.2" transform="rotate(-90 201.6 62.2)">PB12</text>
<text x="204.1" y="62.2" transform="rotate(-90 204.1 62.2)">PB13</text>
<text x="206.7" y="62.2" transform="rotate(-90 206.7 62.2)">PB14</text>
<text x="209.2" y="62.2" transform="rotate(-90 209.2 62.2)">PB15</text>
<text x="211.7" y="62.2" transform="rotate(-90 211.7 62.2)">PA8</text>
<text x="214.3" y="62.2" transform="rotate(-90 214.3 62.2)">PA9</text>
<text x="216.8" y="62.2" transform="rotate(-90 216.8 62.2)">PA10</text>
<text x="219.4" y="62.2" transform="rotate(-90 219.4 62.2)">PA11</text>
<text x="221.9" y="62.2" transform="rotate(-90 221.9 62.2)">PA12</text>
<text x="224.4" y="62.2" transform="rotate(-90 224.4 62.2)">PA15</text>
<text x="227" y="62.2" transform="rotate(-90 227 62.2)">PB3</text>
<text x="229.5" y="62.2" transform="rotate(-90 229.5 62.2)">PB4</text>
<text x="232.1" y="62.2" transform="rotate(-90 232.1 62.2)">PB5</text>
<text x="234.6" y="62.2" transform="rotate(-90 234.6 62.2)">PB6</text>
<text x="237.1" y="62.2" transform="rotate(-90 237.1 62.2)">PB7</text>
<text x="239.7" y="62.2" transform="rotate(-90 239.7 62.2)">PB8</text>
<text x="242.2" y="62.2" transform="rotate(-90 242.2 62.2)">PB9</text>
<text x="123.2" y="70.8">PC13</text>
<text x="172.7" y="70.8">PA7</text>
<text x="172.7" y="68.2">PA6</text>
<text x="40.6" y="75.9">3.3V</text>
<text x="123.2" y="75.9">PC15</text>
<text x="123.2" y="73.3">PC14</text>
<text x="172.7" y="73.3">PA8</text>
<text x="172.7" y="75.9">PA9</text>
<text x="123.2" y="80.9">PB0</text>
<text x="123.2" y="83.5">PB1</text>
<text x="172.7" y="78.4">PA10</text>
<text x="172.7" y="80.9">PA11</text>
<text x="172.7" y="83.5">PA12</text>
<text x="71.1" y="88.6">BOOT1</text>
<text x="123.2" y="86">BOOT1</text>
<text x="123.2" y="88.6">PB3</text>
<text x="172.7" y="86">SWDIO</text>
<text x="172.7" y="88.6">SWDCLK</text>
<text x="123.2" y="93.6">PB5</text>
<text x="123.2" y="91.1">PB4</text>
<text x="172.7" y="91.1">PA15</text>
<text x="123.2" y="96.2">PB6</text>
<text x="123.2" y="98.7">PB7</text>
<text x="123.2" y="101.3">PB8</text>
<text x="64.8" y="103.8">OSCIN</text>
<text x="123.2" y="106.3">PB10</text>
<text x="123.2" y="103.8">PB9</text>
<text x="123.2" y="108.9">PB11</text>
<text x="123.2" y="111.4">PB12</text>
<text x="123.2" y="114">PB13</text>
<text x="64.8" y="116.5">OSCOUT</text>
<text x="123.2" y="116.5">PB14</text>
<text x="123.2" y="119">PB15</text>
<text x="67.3" y="134.3">PA12</text>
<text x="61" y="139.4">PA11</text>
<text x="44.4" y="166">SWDCLK</text>
<text x="45.7" y="163.5">GND</text>
<text x="44.4" y="168.6">SWDIO</text>
<text x="124.5" y="173.6">PC13</text>
</g>
<text font-size="1.8" fill="#009600" x="24.1" y="89.8">BOOT0</text>
</svg>
